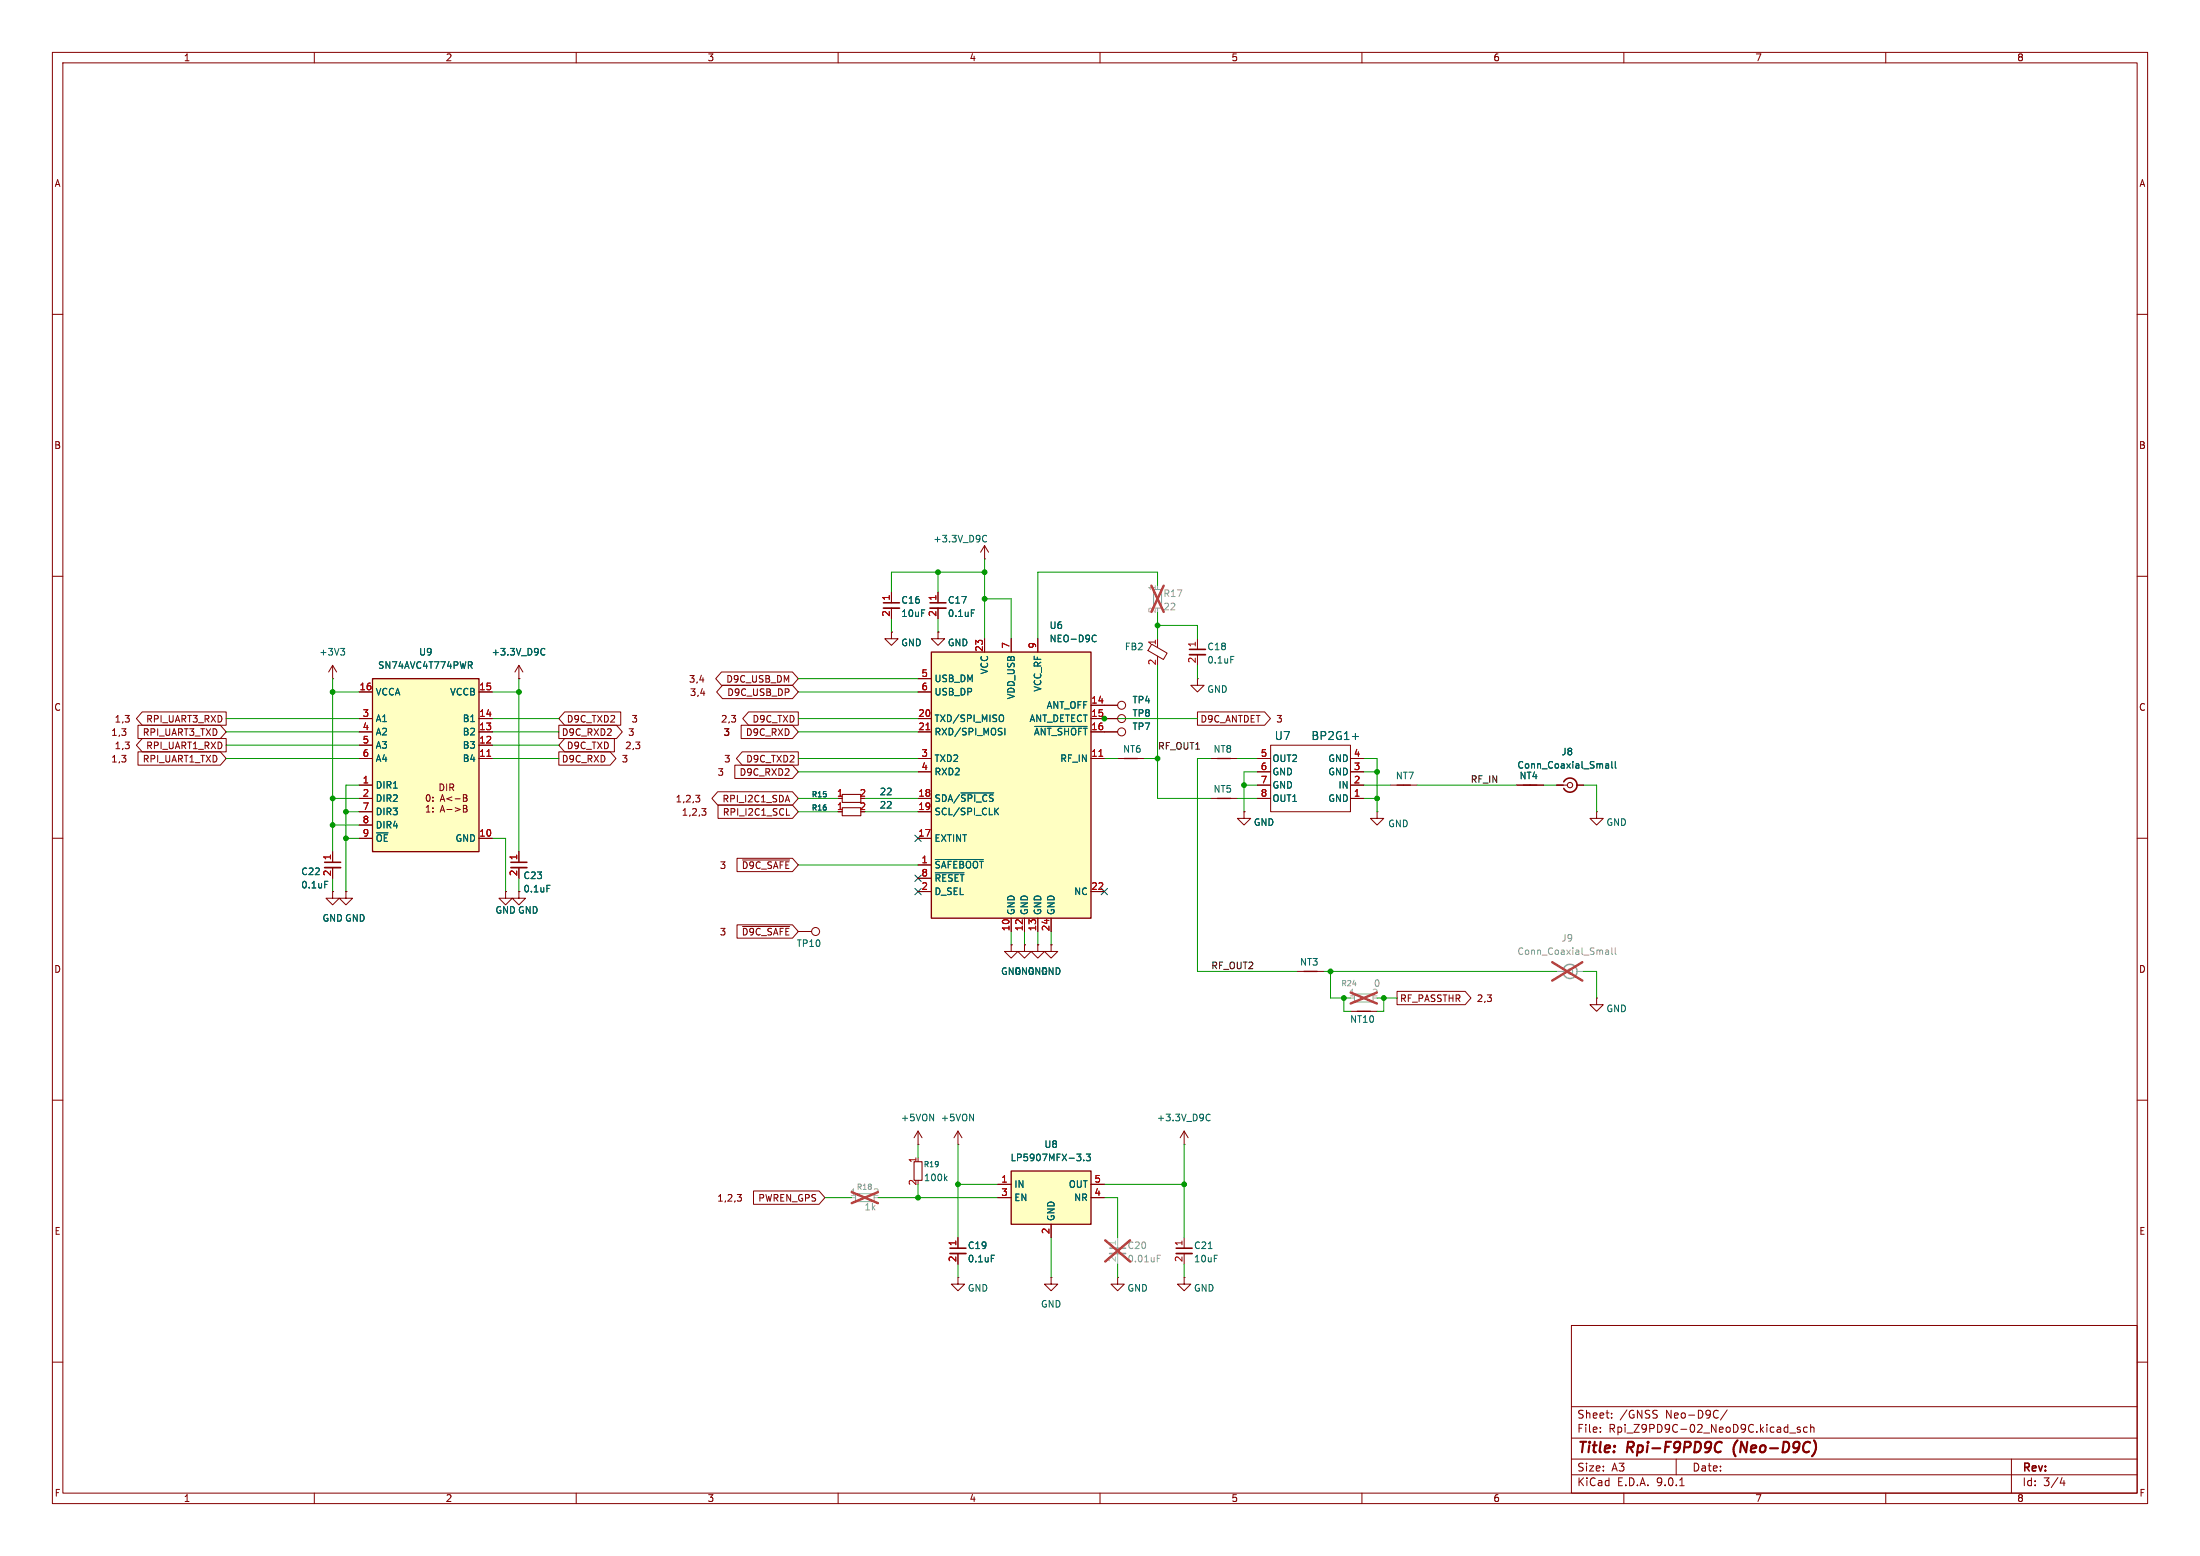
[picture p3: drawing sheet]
<svg xmlns="http://www.w3.org/2000/svg" width="420mm" height="297mm" viewBox="0 0 420 297" stroke-linecap="round" stroke-linejoin="round" font-family="sans-serif">
<g fill="none" stroke="#840000" stroke-width=".19">
<path d="M10 10h400v277h-400zM12 12h396v273h-396zM60 10v2M110 10v2M160 10v2M210 10v2M260 10v2M310 10v2M360 10v2M10 60h2M408 60h2M10 110h2"/>
<path d="M179.1 113v2.1M179.1 116.1v2M408 110h2M63.5 129.5h.1M63.5 127l-.8 1.3M63.5 127l.8 1.3M63.5 127v2.5M10 160h2M237.5 154.9v1.3h1.3l-1.3 1.3-1.3-1.3h1.3M237.5 154.9h.1M240 152.4h2.6M240 149.9h2.6"/>
<path d="M240 147.3h2.6M240 144.8h2.6M242.6 142.2h15.2v12.7h-15.2zM257.8 152.4h2.5M257.8 149.9h2.5M257.8 147.3h2.5M257.8 144.8h2.5M297.2 149.9h2M301 149.9h1.3M408 160h2M96.5 170.2v1.3h1.3l-1.3 1.2-1.3-1.2h1.3M96.5 170.2h.1"/>
<path d="M99.1 170.2v1.3h1.2l-1.2 1.2-1.3-1.2h1.3M99.1 170.2h.1M99.1 162.6v2M99.1 165.6v2M152.4 177.8h2.5M247.6 185.4h5.1M257.8 193h5.1M10 210h2M408 210h2M300 253h108v32h-108zM10 260h2M300 278.5h108"/>
<path d="M300 274.5h108M300 268.5h108M305.5 273.2v.2M305.5 272.5v.1M307.7 270.5v.2M307.7 269.8v.1M316.2 269.2l.2 .1M316.3 270.1v.4M320 278.5v3M329.7 269.1l-1.3 1.9M341.7 273.5h1.1M343.7 272.5l-.4-.1-.2 .2 .1 .2 .5 .2v.3h-.6"/>
<path d="M345 272.5l-.4-.1-.3 .3 .1 .6h.6M345.7 272.5l.2-.1 .3 .1 .1 .9M345.7 271.9v1.5M384 278.5v6.5M408 260h2M60 285v2M110 285v2M160 285v2M210 285v2M260 285v2M300 281.5h108M310 285v2"/>
<path d="M320.7 283.6h.8M360 285v2M393.7 282l-.4 1.1h.9M394 282.6v1"/>
<circle cx="155.7" cy="177.8" r=".76"/>
</g>
<path d="M327.9 275.3a.67 .67 0 0 1 .8 .1M328.5 277a.73 .73 0 0 1-.9 .1M331 276.3v1.1M346.4 275l.2 .5a2.42 2.42 0 0 1-.2 1.9" fill="none" stroke="#840000" stroke-width=".4"/>
<path d="M177.5 115.1h3.1M298.5 149.2a1.35 1.35 0 0 1 2.1-.4 1.35 1.35 0 0 1 0 2.1 1.35 1.35 0 0 1-2.1-.4M97.5 164.6h3.1" fill="none" stroke="#840000" stroke-width=".3"/>
<path d="M177.5 116.1h3.1M97.5 165.6h3.1" fill="none" stroke="#840000" stroke-width=".33"/>
<path d="M185.4 116.4h.6M65 123.8h.8l-.4 .5M65.6 124.3l.2 .2v.3l-.2 .2M258.2 140.6h1.1M306.5 145.8h.5l.1 .8M306.5 146.6h.6M307.1 146.1l-.6 .1M307.7 145.4v1l.2 .2M308.4 145.4v1l.1 .2M104.4 169h.6" fill="none" stroke="#006464" stroke-width=".19"/>
<path d="M248.9 185.4h2.6M259.1 193h2.5" fill="none" stroke="#840000" stroke-width=".25"/>
<path d="M258.6 189.7h3.5v1.6h-3.5z" fill="none" stroke="#a1a1a1" stroke-width=".2"/>
<path d="M257.8 189.4l5.1 2.2M262.9 189.4l-5.1 2.2" fill="none" stroke="#e12e31" stroke-width=".46"/>
<circle cx="299.7" cy="149.9" r=".51" fill="none" stroke="#840000" stroke-width=".2"/>
<path d="M71.1 129.5h20.3v33.1h-20.3z" fill="#ffffc2"/>
<path d="M71.1 129.5h20.3v33.1h-20.3z" fill="none" stroke="#840000" stroke-width=".25"/>
<g fill="none" stroke="#840000" stroke-width=".19">
<path d="M170.2 113v2.1M170.2 116.1v2M188 106.7h.1M188 104.1l-.8 1.3M188 104.1l.7 1.3M188 104.1v2.6M68.6 132.1h2.5M68.6 137.2h2.5M68.6 139.7h2.5M91.4 132.1h2.6M91.4 137.2h2.6M91.4 139.7h2.6"/>
<path d="M68.6 142.2h2.5M68.6 144.8h2.5M68.6 149.9h2.5M68.6 152.4h2.5M68.6 154.9h2.5M68.6 157.5h2.5M81.4 154.1l.3-.4v1.3M81.4 155h.7M81.5 151.8l.2-.1a.68 .68 0 0 1 .4 .6 .68 .68 0 0 1-.4 .7l-.3-.5zM82.6 152.2v.1M82.6 152.8v.2M82.6 154.2v.1"/>
<path d="M82.6 154.9v.1M84 149.6a.64 .64 0 0 1 .7 .7 .64 .64 0 0 1-.7 .6zM84 153l.5-1.3 .4 1.3M84 155l.5-1.3 .4 1.3M84.2 152.6h.6M84.2 154.6h.6M85.3 149.6v1.3M85.3 154.5h1M85.9 150.3l.6-.1 .1-.1-.1-.3-.6-.2v1.3M86.2 150.3l.4 .6M86.3 152.1l-1 .4 1 .3M86.9 152.5h1"/>
<path d="M86.9 154.2l1 .3-1 .4M88.5 151.7h.4l.2 .2-.2 .4 .2 .1 .1 .3-.3 .3h-.4zM88.5 153.7h.4l.2 .3-.2 .3 .2 .2 .1 .3-.3 .2h-.4zM88.5 152.3h.4M88.5 154.3h.4M91.4 142.2h2.6M91.4 144.8h2.6M304.8 154.9v1.3h1.3l-1.3 1.3-1.3-1.3h1.3M304.8 154.9h.1M68.6 160h2.5M91.4 160h2.6"/>
</g>
<path d="M93 144.4h.7" fill="none" stroke="#a90000" stroke-width=".19"/>
<path d="M187.8 102.2l.5 .1M188.3 103.3l-.5 .1M89.4 126.3h.5l.2 .3-.1 .3-.6 .1M89.7 127l.4 .6" fill="none" stroke="#006464" stroke-width=".19"/>
<path d="M168.7 115.1h3" fill="none" stroke="#840000" stroke-width=".3"/>
<path d="M168.7 116.1h3" fill="none" stroke="#840000" stroke-width=".33"/>
<path d="M177.8 124.5h30.5v50.8h-30.5z" fill="#ffffc2"/>
<path d="M177.8 124.5h30.5v50.8h-30.5zM232.4 144.8h2.5" fill="none" stroke="#840000" stroke-width=".25"/>
<g fill="none" stroke="#840000" stroke-width=".19">
<path d="M99.1 129.5h.1M99.1 127l-.8 1.3M99.1 127l.7 1.3M99.1 127v2.5M170.2 120.7v1.2h1.2l-1.2 1.3-1.3-1.3h1.3M170.2 120.7h.1M175.3 129.5h2.5M175.3 132.1h2.5M175.3 137.2h2.5M175.3 139.7h2.5M179.1 120.7v1.2h1.2l-1.2 1.3-1.3-1.3h1.3M179.1 120.7h.1"/>
<path d="M188 121.9v2.6M193 121.9v2.6M198.1 121.9v2.6M208.3 137.2h2.5M208.3 139.7h2.5M208.3 134.6h2.5M219.9 123l2.9 1.7-.7 1.2-2.9-1.7zM221 121.9v1.3M221 125.2v.5M228.6 129.5v1.3h1.3l-1.3 1.3-1.3-1.3h1.3M228.6 129.5h.1M228.6 121.9v2.1"/>
<path d="M228.6 125v2M175.3 144.8h2.5M175.3 147.3h2.5M175.3 152.4h2.5M175.3 154.9h2.5M208.3 144.8h2.5M231.1 144.8h5.1M63.5 170.2v1.3h1.3l-1.3 1.2-1.3-1.2h1.3M63.5 170.2h.1M63.5 162.6v2M63.5 165.6v2M66 170.2v1.3h1.3l-1.3 1.2-1.2-1.2h1.2"/>
<path d="M66 170.2h.1M175.3 160h2.5M175.3 165.1h2.5M175.3 167.6h2.5M175.3 170.2h2.5M193 175.3v2.5M195.6 175.3v2.5M198.1 175.3v2.5M200.7 175.3v2.5M208.3 170.2h2.5M193 180.3v1.3h1.3l-1.3 1.3-1.2-1.3h1.2M193 180.3h.1"/>
<path d="M195.6 180.3v1.3h1.2l-1.2 1.3-1.3-1.3h1.3M195.6 180.3h.1M198.1 180.3v1.3h1.3l-1.3 1.3-1.3-1.3h1.3M198.1 180.3h.1M200.7 180.3v1.3h1.2l-1.2 1.3-1.3-1.3h1.3M200.7 180.3h.1M304.8 190.5v1.3h1.3l-1.3 1.2-1.3-1.2h1.3M304.8 190.5h.1M175.3 218.4h.1M175.3 215.9l-.8 1.3M175.3 215.9l.7 1.3M175.3 215.9v2.5"/>
<path d="M182.9 218.4h.1M182.9 215.9v2.5M182.9 215.9l-.8 1.3M182.9 215.9l.7 1.3M226.1 218.4h.1M226.1 215.9l-.8 1.3M226.1 215.9l.7 1.3M226.1 215.9v2.5M182.9 236.2v2.1M182.9 239.3v2M182.9 243.8v1.3h1.2l-1.2 1.3-1.3-1.3h1.3M182.9 243.8h.1"/>
<path d="M213.4 243.8v1.3h1.2l-1.2 1.3-1.3-1.3h1.3M213.4 243.8h.1M226.1 243.8v1.3h1.2l-1.2 1.3-1.3-1.3h1.3M226.1 243.8h.1"/>
</g>
<g fill="none" stroke="#006464" stroke-width=".19">
<path d="M103.5 123.8l.5 .1M104 124.9l-.5 .1M191 136.5a.43 .43 0 0 1 .6 .4v.4a.43 .43 0 0 1-.6 .4M191.8 139v1.3M197.5 138.7h10M208.7 121.3l.6 .1M209.3 122.4h-.6M235 125.3h.6M183.4 151.4h6.3M190.1 154.8l.5 .7M190.6 154.2l-.7 .8M62 168.2h.6"/>
<path d="M178.5 164.1h9.2M178.5 166.6h5.5M230.5 212.7l.5 .1M231 213.8l-.5 .1M180.4 224.9l.4 .5M180.8 224.5l-.5 .5M189.2 239.6h.6"/>
</g>
<path d="M176.8 139.3h.7M209.8 144.4h.7" fill="none" stroke="#a90000" stroke-width=".19"/>
<path d="M160.8 151.6h3.5v1.6h-3.5zM160.8 154.2h3.5v1.5h-3.5zM174.5 221.7h1.5v3.6h-1.5z" fill="none" stroke="#840000" stroke-width=".2"/>
<path d="M227.1 124h3M62 164.6h3M181.4 238.3h3" fill="none" stroke="#840000" stroke-width=".3"/>
<path d="M227.1 125h3M62 165.6h3M181.4 239.3h3" fill="none" stroke="#840000" stroke-width=".33"/>
<path d="M220.2 112.5h1.5v3.6h-1.5zM163.3 227.8h3.6v1.6h-3.6z" fill="none" stroke="#a1a1a1" stroke-width=".2"/>
<path d="M219.8 111.8l2.4 5M222.2 111.8l-2.4 5M162.6 227.5l5 2.2M167.6 227.5l-5 2.2M211 236.7l4.7 4.1M215.7 236.7l-4.7 4.1" fill="none" stroke="#e12e31" stroke-width=".46"/>
<path d="M211.8 238.3h3.1" fill="none" stroke="#a1a1a1" stroke-width=".3"/>
<path d="M211.8 239.3h3.1" fill="none" stroke="#a1a1a1" stroke-width=".33"/>
<path d="M213.4 236.2v2.1M213.4 239.3v2" fill="none" stroke="#a1a1a1" stroke-width=".19"/>
<path d="M220.9 239.6h.6M220.9 240.2h.5" fill="none" stroke="#989898" stroke-width=".19"/>
<path d="M193 223.5h15.3v10.2h-15.3z" fill="#ffffc2"/>
<path d="M214.6 144.8h2.6M232.4 152.4h2.5M266.7 149.9h2.5M290.8 149.9h2.6M193 223.5h15.3v10.2h-15.3z" fill="none" stroke="#840000" stroke-width=".25"/>
<g fill="none" stroke="#840000" stroke-width=".19">
<path d="M170.2 113v2.1M170.2 116.1v2M179.1 113v2.1M179.1 116.1v2M26.3 138.4h15.8l1.1 1.3-1.1 1.3h-15.8zM27.2 135.9h16v2.5h-16l-1.2-1.2zM68.6 139.7h2.5M68.6 137.2h2.5M68.6 132.1h2.5M91.4 139.7h2.6M91.4 137.2h2.6M91.4 132.1h2.6"/>
<path d="M99.1 129.5h.1M106.7 138.4h11l1.1 1.3-1.1 1.3h-11zM107.8 135.9h10.7v2.5h-10.7l-1.1-1.2zM137.7 128.3h13.6l1.1 1.2-1.1 1.3h-13.6l-1.1-1.3zM137.9 130.8h13.4l1.1 1.3-1.1 1.3h-13.4l-1.1-1.3zM141.5 138.4h9.8l1.1 1.3-1.1 1.3h-9.8zM142.9 135.9h9.5v2.5h-9.5l-1.1-1.2zM170.2 120.7h.1M175.3 139.7h2.5M175.3 137.2h2.5M175.3 132.1h2.5M175.3 129.5h2.5"/>
<path d="M179.1 120.7h.1M188 121.9v2.6M193 121.9v2.6M198.1 121.9v2.6M208.3 134.6h5.1M208.3 139.7h5.1M208.3 137.2h5.1M228.6 135.9h12.8l1.1 1.3-1.1 1.2h-12.8zM26.3 143.5h15.8l1.1 1.3-1.1 1.3h-15.8zM27.2 141h16v2.5h-16l-1.2-1.3zM68.6 149.9h2.5M68.6 144.8h2.5"/>
<path d="M68.6 152.4h2.5M68.6 142.2h2.5M68.6 154.9h2.5M68.6 157.5h2.5M91.4 144.8h2.6M91.4 142.2h2.6M106.7 143.5h9.8l1.1 1.3-1.1 1.3h-9.8zM107.8 141h9.5v2.5h-9.5l-1.1-1.3zM132.8 151.8h.8l-.4 .5M133.3 152.3l.3 .2v.3l-.3 .3M134 154.3h.8l-.5 .5M134.5 154.8l.3 .3v.3l-.3 .2"/>
<path d="M137 151.1h14.3l1.1 1.3-1.1 1.3h-14.3l-1.1-1.3zM137.1 153.7h14.2l1.1 1.2-1.1 1.3h-14.2zM140.3 146h11l1.1 1.3-1.1 1.3h-11zM141.7 143.5h10.7v2.6h-10.7l-1.1-1.3zM150.1 155.6h.6M150.3 151.8l.4 1.3M175.3 144.8h2.5M175.3 152.4h2.5M175.3 147.3h2.5M175.3 154.9h2.5M208.3 144.8h2.5M213.4 144.8h5"/>
<path d="M231.1 152.4h5.1M237.5 154.9h.1M240 149.9h2.6M240 144.8h2.6M240 152.4h2.6M240 147.3h2.6M257.8 149.9h2.5M257.8 144.8h2.5M257.8 152.4h2.5M257.8 147.3h2.5M262.9 154.9v1.3h1.3l-1.3 1.3-1.3-1.3h1.3M262.9 154.9h.1"/>
<path d="M265.4 149.9h5.1M289.6 149.9h5M297.2 149.9h1.2M301 149.9h1.3M63.5 170.2h.1M63.5 162.6v2M63.5 165.6v2M66 170.2h.1M68.6 160h2.5M91.4 160h2.6M96.5 170.2h.1M99.1 170.2h.1"/>
<path d="M99.1 162.6v2M99.1 165.6v2M140.7 176.5h10.6l1.1 1.3-1.1 1.3h-10.6zM140.7 163.8h10.6l1.1 1.3-1.1 1.3h-10.6zM141.7 176.8h9M141.7 164.1h9M175.3 160h2.5M175.3 165.1h2.5M175.3 167.6h2.5M175.3 170.2h2.5M193 175.3v2.5M195.6 175.3v2.5"/>
<path d="M198.1 175.3v2.5M200.7 175.3v2.5M208.3 170.2h2.5M193 180.3h.1M195.6 180.3h.1M198.1 180.3h.1M200.7 180.3h.1M266.7 189.2h13l1.1 1.3-1.1 1.3h-13zM140.7 228h.8l-.4 .5M141.3 228.5l.2 .2v.3l-.2 .3M143.8 227.3h12.6l1.1 1.3-1.1 1.3h-12.6zM182.9 236.2v2.1"/>
<path d="M182.9 239.3v2M190.5 226.1h2.5M190.5 228.6h2.5M200.7 233.7v2.5M208.3 226.1h2.5M208.3 228.6h2.5M226.1 236.2v2.1M226.1 239.3v2M200.7 243.8v1.3h1.2l-1.2 1.3-1.3-1.3h1.3M200.7 243.8h.1"/>
<circle cx="214.1" cy="134.6" r=".76"/>
<circle cx="214.1" cy="137.2" r=".76"/>
<circle cx="214.1" cy="139.7" r=".76"/>
</g>
<g fill="none" stroke="#006464" stroke-width=".19">
<path d="M185.4 116.4h.6M89.4 126.3h.5l.2 .3-.1 .3-.6 .1M89.7 127l.4 .6M103.5 123.8l.5 .1M104 124.9l-.5 .1M191 136.5a.43 .43 0 0 1 .6 .4v.4a.43 .43 0 0 1-.6 .4M191.8 139v1.3M197.5 138.7h10M208.7 121.3l.6 .1M209.3 122.4h-.6M183.4 151.4h6.3M190.1 154.8l.5 .7"/>
<path d="M190.6 154.2l-.7 .8M258.2 140.6h1.1M306.5 145.8h.5l.1 .8M306.5 146.6h.6M307.1 146.1l-.6 .1M307.7 145.4v1l.2 .2M308.4 145.4v1l.1 .2M62 168.2h.6M104.4 169h.6M178.5 164.1h9.2M178.5 166.6h5.5M189.2 239.6h.6"/>
<path d="M205.6 220.3h.7l-.4 .5M206.2 220.8l.1 .2-.1 .5M206.9 221.4v.2M207.4 220.3h.8l-.5 .5 .4 .1v.5l-.2 .2-.5-.2M230.7 238.3h.7"/>
</g>
<path d="M297.2 185.4h2M301 185.4h1.3" fill="none" stroke="#a1a1a1" stroke-width=".19"/>
<circle cx="299.7" cy="185.4" r=".51" fill="none" stroke="#a1a1a1" stroke-width=".2"/>
<path d="M298.5 184.8a1.35 1.35 0 0 1 2.1-.4 1.35 1.35 0 0 1 0 2.1 1.35 1.35 0 0 1-2.1-.4" fill="none" stroke="#a1a1a1" stroke-width=".3"/>
<path d="M306.5 181.4h.5l.1 .8M306.5 182.1h.6M307.1 181.6l-.6 .2M307.7 180.9v1.1l.2 .2M308.4 180.9v1.1l.1 .2" fill="none" stroke="#989898" stroke-width=".19"/>
<path d="M296.3 183.7l5.8 3.5M302.1 183.7l-5.8 3.5" fill="none" stroke="#e12e31" stroke-width=".46"/>
<path d="M224.5 238.3h3.1" fill="none" stroke="#840000" stroke-width=".3"/>
<path d="M224.5 239.3h3.1" fill="none" stroke="#840000" stroke-width=".33"/>
<g fill="none" stroke="#009600" stroke-width=".19">
<path d="M170.2 118.1v2.6M179.1 109.2v3.8M179.1 118.1v2.6M188 109.2h-17.8v3.8M188 114.3h5v7.6M188 106.7v15.2M221 111.8v-2.6h-22.9v12.7M221 116.8v5.1M221 119.4h7.6v2.5M43.2 137.2h25.4M43.2 139.7h25.4M63.5 129.5v33.1"/>
<path d="M63.5 132.1h5.1M94 137.2h12.7M94 132.1h5.1M94 139.7h12.7M99.1 129.5v33.1M152.4 137.2h22.9M152.4 132.1h22.9M152.4 139.7h22.9M152.4 129.5h22.9M210.8 137.2h17.8M221 127v25.4h10.1M228.6 127v2.5"/>
<path d="M43.2 144.8h25.4M43.2 142.2h25.4M63.5 152.4h5.1M63.5 157.5h5.1M66 154.9h2.6M68.6 149.9h-2.6v20.3M94 144.8h12.7M94 142.2h12.7M152.4 147.3h22.9M152.4 144.8h22.9M152.4 152.4h7.6M152.4 154.9h7.6"/>
<path d="M165.1 152.4h10.2M165.1 154.9h10.2M210.8 144.8h2.6M218.4 144.8h2.6M231.1 144.8h-2.5v40.6h19M236.2 144.8h3.8M236.2 152.4h3.8M237.5 149.9h2.5M240 147.3h-2.5v7.6M260.3 147.3h2.6M260.3 144.8h2.6v10.1M260.3 149.9h5.1"/>
<path d="M260.3 152.4h2.6M270.5 149.9h19.1M294.6 149.9h2.6M302.3 149.9h2.5v5M63.5 167.6v2.6M66 160h2.6M94 160h2.5v10.2M99.1 167.6v2.6M152.4 165.1h22.9M193 177.8v2.5M195.6 177.8v2.5M198.1 177.8v2.5"/>
<path d="M200.7 177.8v2.5M252.7 185.4h44.5M254 185.4v5.1h3.8M256.5 190.5v2.5h1.3M262.9 190.5h3.8M264.2 190.5v2.5h-1.3M302.3 185.4h2.5v5.1M175.3 218.4v2.6M182.9 218.4v17.8M226.1 218.4v17.8M157.5 228.6h5.1M167.6 228.6h22.9"/>
<path d="M175.3 226.1v2.5M182.9 226.1h7.6M200.7 236.2v7.6M210.8 228.6h2.6v7.6M210.8 226.1h15.3M182.9 241.3v2.5M213.4 241.3v2.5M226.1 241.3v2.5"/>
</g>
<path d="M174.7 159.4l1.2 1.2M175.9 159.4l-1.2 1.2M174.7 169.6l1.2 1.2M174.7 167l1.2 1.2M175.9 169.6l-1.2 1.2M175.9 167l-1.2 1.2M210.2 169.6l1.2 1.2M211.4 169.6l-1.2 1.2" fill="none" stroke="#000084" stroke-width=".19"/>
<path d="M176.8 139.3h.7M93 144.4h.7M209.8 144.4h.7" fill="none" stroke="#a90000" stroke-width=".19"/>
<g fill="#009600" stroke="#009600" stroke-width=".19">
<circle cx="262.9" cy="147.3" r=".46"/>
<circle cx="262.9" cy="152.4" r=".46"/>
<circle cx="237.5" cy="149.9" r=".46"/>
<circle cx="221" cy="119.4" r=".46"/>
<circle cx="66" cy="154.9" r=".46"/>
<circle cx="63.5" cy="157.5" r=".46"/>
<circle cx="63.5" cy="152.4" r=".46"/>
<circle cx="63.5" cy="132.1" r=".46"/>
<circle cx="66" cy="160" r=".46"/>
<circle cx="210.8" cy="137.2" r=".46"/>
<circle cx="221" cy="144.8" r=".46"/>
<circle cx="188" cy="109.2" r=".46"/>
<circle cx="179.1" cy="109.2" r=".46"/>
<circle cx="188" cy="114.3" r=".46"/>
<circle cx="99.1" cy="132.1" r=".46"/>
<circle cx="256.5" cy="190.5" r=".46"/>
<circle cx="254" cy="185.4" r=".46"/>
<circle cx="264.2" cy="190.5" r=".46"/>
<circle cx="175.3" cy="228.6" r=".46"/>
<circle cx="226.1" cy="226.1" r=".46"/>
<circle cx="182.9" cy="226.1" r=".46"/>
</g>
<g font-size="2.8" fill="#840000">
<text x="301" y="277.9">Title:</text>
<text x="310.6" y="277.9">Rpi-F9PD9C</text>
<text x="331.7" y="277.9">(Neo-D9C)</text>
</g>
<g font-size="2.1" fill="#006464">
<text x="243.3" y="141.5">U7</text>
<text x="250.3" y="141.5">BP2G1+</text>
</g>
<g font-size="2.1" fill="#840000">
<text x="301" y="273.7">File:</text>
<text x="301" y="271">Sheet:</text>
<text x="307.1" y="273.7">Rpi_Z9PD9C-02_NeoD9C.kicad_sch</text>
<text x="309.2" y="271">/GNSS</text>
<text x="318" y="271">Neo-D9C/</text>
<text x="301" y="281.1">Size:</text>
<text x="307.6" y="281.1">A3</text>
<text x="323" y="281.1">Date:</text>
<text x="386" y="281.3">Rev:</text>
<text x="301" y="283.9">KiCad</text>
<text x="308.7" y="283.9">E.D.A.</text>
<text x="316.3" y="283.9">9.0.1</text>
<text x="386" y="283.9">Id:</text>
<text x="390.1" y="283.9">3/4</text>
</g>
<g font-size="1.8" fill="#840000">
<text x="35" y="11.9">1</text>
<text x="85" y="11.9">2</text>
<text x="135" y="11.9">3</text>
<text x="185" y="11.9">4</text>
<text x="235" y="11.9">5</text>
<text x="285" y="11.9">6</text>
<text x="335" y="11.9">7</text>
<text x="385" y="11.9">8</text>
<text x="10.3" y="35.9">A</text>
<text x="408.3" y="35.9">A</text>
<text x="10.3" y="85.9">B</text>
<text x="408.2" y="85.9">B</text>
<text x="131.4" y="130.5">3,4</text>
<text x="138.6" y="130.5">D9C_USB_DM</text>
<text x="10.3" y="135.9">C</text>
<text x="131.6" y="133">3,4</text>
<text x="138.7" y="133">D9C_USB_DP</text>
<text x="408.2" y="135.9">C</text>
<text x="21.1" y="140.7">1,3</text>
<text x="21.8" y="138.1">1,3</text>
<text x="21.8" y="143.2">1,3</text>
<text x="27.2" y="140.7">RPI_UART3_TXD</text>
<text x="27.8" y="138.1">RPI_UART3_RXD</text>
<text x="27.8" y="143.2">RPI_UART1_RXD</text>
<text x="107.2" y="140.7">D9C_RXD2</text>
<text x="108.1" y="138.1">D9C_TXD2</text>
<text x="108.1" y="143.2">D9C_TXD</text>
<text x="119.3" y="143.2">2,3</text>
<text x="119.8" y="140.7">3</text>
<text x="120.5" y="138.1">3</text>
<text x="137.5" y="138.1">2,3</text>
<text x="137.8" y="140.8">3</text>
<text x="142.3" y="140.7">D9C_RXD</text>
<text x="143.6" y="138.1">D9C_TXD</text>
<text x="229.1" y="138.1">D9C_ANTDET</text>
<text x="243.6" y="138.1">3</text>
<text x="21.1" y="145.7">1,3</text>
<text x="27.2" y="145.7">RPI_UART1_TXD</text>
<text x="107.2" y="145.7">D9C_RXD</text>
<text x="118.6" y="145.7">3</text>
<text x="136.9" y="148.3">3</text>
<text x="138.2" y="145.7">3</text>
<text x="141.1" y="148.3">D9C_RXD2</text>
<text x="142.3" y="145.7">D9C_TXD2</text>
<text x="128.9" y="153.4">1,2,3</text>
<text x="130.1" y="155.9">1,2,3</text>
<text x="137.8" y="153.4">RPI_I2C1_SDA</text>
<text x="137.9" y="155.9">RPI_I2C1_SCL</text>
<text x="137.3" y="166.1">3</text>
<text x="141.5" y="166.1">~{D9C_SAFE}</text>
<text x="137.3" y="178.8">3</text>
<text x="141.5" y="178.8">~{D9C_SAFE}</text>
<text x="10.3" y="185.9">D</text>
<text x="408.2" y="185.9">D</text>
<text x="267.2" y="191.5">RF_PASSTHR</text>
<text x="281.8" y="191.5">2,3</text>
<text x="136.8" y="229.6">1,2,3</text>
<text x="144.7" y="229.6">PWREN_GPS</text>
<text x="10.3" y="235.9">E</text>
<text x="408.3" y="235.9">E</text>
<text x="10.3" y="285.9">F</text>
<text x="35" y="286.9">1</text>
<text x="85" y="286.9">2</text>
<text x="135" y="286.9">3</text>
<text x="185" y="286.9">4</text>
<text x="235" y="286.9">5</text>
<text x="285" y="286.9">6</text>
<text x="335" y="286.9">7</text>
<text x="385" y="286.9">8</text>
<text x="408.3" y="285.9">F</text>
</g>
<g font-size="1.8" fill="#006464">
<text x="178.1" y="103.7">+3.3V_D9C</text>
<text x="172" y="115.4">C16</text>
<text x="172" y="118">10uF</text>
<text x="180.9" y="115.4">C17</text>
<text x="180.9" y="118">0.1uF</text>
<text x="60.9" y="125.3">+3V3</text>
<text x="79.9" y="125.3">U9</text>
<text x="93.8" y="125.3">+3.3V_D9C</text>
<text x="172" y="123.5">GND</text>
<text x="180.8" y="123.5">GND</text>
<text x="200.3" y="122.8">NEO-D9C</text>
<text x="200.3" y="120.2">U6</text>
<text x="214.6" y="124.3">FB2</text>
<text x="230.4" y="124.3">C18</text>
<text x="72.1" y="127.9">SN74AVC4T774PWR</text>
<text x="178.3" y="130.4">USB_DM</text>
<text x="188.8" y="128.8" transform="rotate(-90 188.8 128.8)">VCC</text>
<text x="230.4" y="126.8">0.1uF</text>
<text x="71.6" y="132.9">VCCA</text>
<text x="85.8" y="132.9">VCCB</text>
<text x="178.3" y="132.9">USB_DP</text>
<text x="193.9" y="133.6" transform="rotate(-90 193.9 133.6)">VDD_USB</text>
<text x="199" y="132.1" transform="rotate(-90 199 132.1)">VCC_RF</text>
<text x="199.7" y="135.5">ANT_OFF</text>
<text x="216.1" y="134.5">TP4</text>
<text x="216.1" y="137">TP8</text>
<text x="230.4" y="132.4">GND</text>
<text x="71.6" y="138">A1</text>
<text x="71.6" y="140.6">A2</text>
<text x="71.6" y="143.1">A3</text>
<text x="88.2" y="138">B1</text>
<text x="88.2" y="140.6">B2</text>
<text x="88.2" y="143.1">B3</text>
<text x="178.3" y="138">TXD/SPI_MISO</text>
<text x="178.3" y="140.6">RXD/SPI_MOSI</text>
<text x="196.4" y="138">ANT_DETECT</text>
<text x="197.3" y="140.6">~{ANT_SHOFT}</text>
<text x="214.3" y="143.9">NT6</text>
<text x="216.1" y="139.5">TP7</text>
<text x="231.6" y="143.9">NT8</text>
<text x="71.6" y="145.6">A4</text>
<text x="88.2" y="145.6">B4</text>
<text x="178.3" y="145.6">TXD2</text>
<text x="178.3" y="148.2">RXD2</text>
<text x="202.3" y="145.6">RF_IN</text>
<text x="242.8" y="148.2">GND</text>
<text x="242.8" y="145.6">OUT2</text>
<text x="253.5" y="148.2">GND</text>
<text x="253.5" y="145.6">GND</text>
<text x="266.4" y="148.9">NT7</text>
<text x="289.6" y="146.9">Conn_Coaxial_Small</text>
<text x="290" y="148.9">NT4</text>
<text x="298" y="144.4">J8</text>
<text x="71.6" y="150.7">DIR1</text>
<text x="71.6" y="153.3">DIR2</text>
<text x="71.6" y="155.8">DIR3</text>
<text x="167.9" y="152">22</text>
<text x="167.9" y="154.5">22</text>
<text x="178.3" y="153.3">SDA/~{SPI_CS}</text>
<text x="178.3" y="155.8">SCL/SPI_CLK</text>
<text x="231.6" y="151.5">NT5</text>
<text x="242.8" y="153.3">OUT1</text>
<text x="242.8" y="150.7">GND</text>
<text x="253.5" y="153.3">GND</text>
<text x="255.4" y="150.7">IN</text>
<text x="71.6" y="158.3">DIR4</text>
<text x="71.6" y="160.9">~{OE}</text>
<text x="86.9" y="160.9">GND</text>
<text x="178.3" y="160.9">EXTINT</text>
<text x="239.3" y="157.8">GND</text>
<text x="264.9" y="158.1">GND</text>
<text x="306.6" y="157.8">GND</text>
<text x="57.4" y="167.2">C22</text>
<text x="99.8" y="168">C23</text>
<text x="178.3" y="166">~{SAFEBOOT}</text>
<text x="57.4" y="169.8">0.1uF</text>
<text x="99.8" y="170.5">0.1uF</text>
<text x="178.3" y="168.5">~{RESET}</text>
<text x="178.3" y="171">D_SEL</text>
<text x="205" y="171">NC</text>
<text x="61.5" y="176.1">GND GND</text>
<text x="94.5" y="174.6">GND GND</text>
<text x="193.9" y="174.8" transform="rotate(-90 193.9 174.8)">GND</text>
<text x="196.4" y="174.8" transform="rotate(-90 196.4 174.8)">GND</text>
<text x="199" y="174.8" transform="rotate(-90 199 174.8)">GND</text>
<text x="201.5" y="174.8" transform="rotate(-90 201.5 174.8)">GND</text>
<text x="152" y="180.9">TP10</text>
<text x="248.1" y="184.5">NT3</text>
<text x="191" y="186.3">GND GND</text>
<text x="193.5" y="186.3">GND GND</text>
<text x="257.6" y="195.4">NT10</text>
<text x="306.6" y="193.4">GND</text>
<text x="171.9" y="214.2">+5VON</text>
<text x="179.5" y="214.2">+5VON</text>
<text x="220.8" y="214.2">+3.3V_D9C</text>
<text x="192.8" y="221.8">LP5907MFX-3.3</text>
<text x="199.3" y="219.3">U8</text>
<text x="176.3" y="225.7">100k</text>
<text x="193.5" y="226.9">IN</text>
<text x="203.9" y="226.9">OUT</text>
<text x="193.5" y="229.5">EN</text>
<text x="201.5" y="233.2" transform="rotate(-90 201.5 233.2)">GND</text>
<text x="205" y="229.5">NR</text>
<text x="184.7" y="238.6">C19</text>
<text x="227.8" y="238.6">C21</text>
<text x="184.7" y="241.1">0.1uF</text>
<text x="227.8" y="241.1">10uF</text>
<text x="184.7" y="246.7">GND</text>
<text x="198.6" y="249.8">GND</text>
<text x="215.1" y="246.7">GND</text>
<text x="227.8" y="246.7">GND</text>
</g>
<g font-size="1.8" fill="#aaa">
<text x="220.7" y="112.8" transform="rotate(-90 220.7 112.8)">1</text>
<text x="220.7" y="117.2" transform="rotate(-90 220.7 117.2)">2</text>
<text x="257.5" y="190.2">1</text>
<text x="261.8" y="190.2">2</text>
<text x="162.2" y="228.3">1</text>
<text x="213.1" y="237.9" transform="rotate(-90 213.1 237.9)">1</text>
<text x="213.1" y="241" transform="rotate(-90 213.1 241)">2</text>
</g>
<g font-size="1.8" fill="#a90000">
<text x="169.9" y="117.8" transform="rotate(-90 169.9 117.8)">2</text>
<text x="169.9" y="114.8" transform="rotate(-90 169.9 114.8)">1</text>
<text x="178.8" y="117.8" transform="rotate(-90 178.8 117.8)">2</text>
<text x="178.8" y="114.8" transform="rotate(-90 178.8 114.8)">1</text>
<text x="187.7" y="124.5" transform="rotate(-90 187.7 124.5)">23</text>
<text x="192.8" y="123.9" transform="rotate(-90 192.8 123.9)">7</text>
<text x="197.9" y="123.9" transform="rotate(-90 197.9 123.9)">9</text>
<text x="220.7" y="123.3" transform="rotate(-90 220.7 123.3)">1</text>
<text x="228.3" y="123.6" transform="rotate(-90 228.3 123.6)">1</text>
<text x="68.5" y="131.8">16</text>
<text x="91.4" y="131.8">15</text>
<text x="175.8" y="129.3">5</text>
<text x="175.8" y="131.8">6</text>
<text x="220.7" y="127.1" transform="rotate(-90 220.7 127.1)">2</text>
<text x="228.3" y="126.7" transform="rotate(-90 228.3 126.7)">2</text>
<text x="69.1" y="136.9">3</text>
<text x="91.4" y="136.9">14</text>
<text x="175.2" y="136.9">20</text>
<text x="208.2" y="134.4">14</text>
<text x="208.2" y="136.9">15</text>
<text x="69.1" y="139.4">4</text>
<text x="69.1" y="142">5</text>
<text x="91.4" y="139.4">13</text>
<text x="91.4" y="142">12</text>
<text x="175.2" y="139.4">21</text>
<text x="208.2" y="139.4">16</text>
<text x="69.1" y="144.5">6</text>
<text x="69.1" y="149.6">1</text>
<text x="91.4" y="144.5">11</text>
<text x="175.8" y="144.5">3</text>
<text x="175.8" y="147.1">4</text>
<text x="208.2" y="144.5">11</text>
<text x="240.6" y="149.6">7</text>
<text x="240.6" y="147.1">6</text>
<text x="240.6" y="144.5">5</text>
<text x="258.4" y="149.6">2</text>
<text x="258.4" y="147.1">3</text>
<text x="258.4" y="144.5">4</text>
<text x="69.1" y="152.1">2</text>
<text x="69.1" y="154.7">7</text>
<text x="159.7" y="152.1">1</text>
<text x="159.7" y="154.7">1</text>
<text x="164" y="152.1">2</text>
<text x="164" y="154.7">2</text>
<text x="175.2" y="152.1">18</text>
<text x="175.2" y="154.7">19</text>
<text x="240.6" y="152.1">8</text>
<text x="258.4" y="152.1">1</text>
<text x="69.1" y="157.2">8</text>
<text x="69.1" y="159.8">9</text>
<text x="91.4" y="159.8">10</text>
<text x="175.2" y="159.8">17</text>
<text x="63.2" y="167.3" transform="rotate(-90 63.2 167.3)">2</text>
<text x="63.2" y="164.3" transform="rotate(-90 63.2 164.3)">1</text>
<text x="98.8" y="167.3" transform="rotate(-90 98.8 167.3)">2</text>
<text x="98.8" y="164.3" transform="rotate(-90 98.8 164.3)">1</text>
<text x="175.8" y="164.8">1</text>
<text x="175.8" y="167.4">8</text>
<text x="175.8" y="169.9">2</text>
<text x="208.2" y="169.9">22</text>
<text x="192.8" y="177.8" transform="rotate(-90 192.8 177.8)">10</text>
<text x="195.3" y="177.8" transform="rotate(-90 195.3 177.8)">12</text>
<text x="197.9" y="177.8" transform="rotate(-90 197.9 177.8)">13</text>
<text x="200.4" y="177.8" transform="rotate(-90 200.4 177.8)">24</text>
<text x="175" y="226.4" transform="rotate(-90 175 226.4)">2</text>
<text x="175" y="222.1" transform="rotate(-90 175 222.1)">1</text>
<text x="191.1" y="225.8">1</text>
<text x="208.8" y="225.8">5</text>
<text x="191.1" y="228.3">3</text>
<text x="208.8" y="228.3">4</text>
<text x="182.6" y="237.9" transform="rotate(-90 182.6 237.9)">1</text>
<text x="200.4" y="235.7" transform="rotate(-90 200.4 235.7)">2</text>
<text x="225.8" y="237.9" transform="rotate(-90 225.8 237.9)">1</text>
<text x="182.6" y="241" transform="rotate(-90 182.6 241)">2</text>
<text x="225.8" y="241" transform="rotate(-90 225.8 241)">2</text>
</g>
<g font-size="1.8" fill="#989898">
<text x="222" y="114.1">R17</text>
<text x="222" y="116.7">22</text>
<text x="298" y="179.9">J9</text>
<text x="289.6" y="182.5">Conn_Coaxial_Small</text>
<text x="262.2" y="188.6">0</text>
<text x="164.9" y="231.2">1k</text>
<text x="166.6" y="228.3">2</text>
<text x="215.1" y="238.6">C20</text>
<text x="215.1" y="241.1">0.01uF</text>
</g>
<g font-size="1.8" fill="#0f0f0f">
<text x="221" y="143.2">RF_OUT1</text>
<text x="280.7" y="149.5">RF_IN</text>
<text x="231.1" y="185.1">RF_OUT2</text>
</g>
<g font-size="1.4" fill="#006464">
<text x="154.9" y="152.4">R15</text>
<text x="154.9" y="154.9">R16</text>
<text x="176.2" y="223">R19</text>
</g>
<g font-size="1.4" fill="#989898">
<text x="256" y="188.4">R24</text>
<text x="163.5" y="227.3">R18</text>
</g>
</svg>
